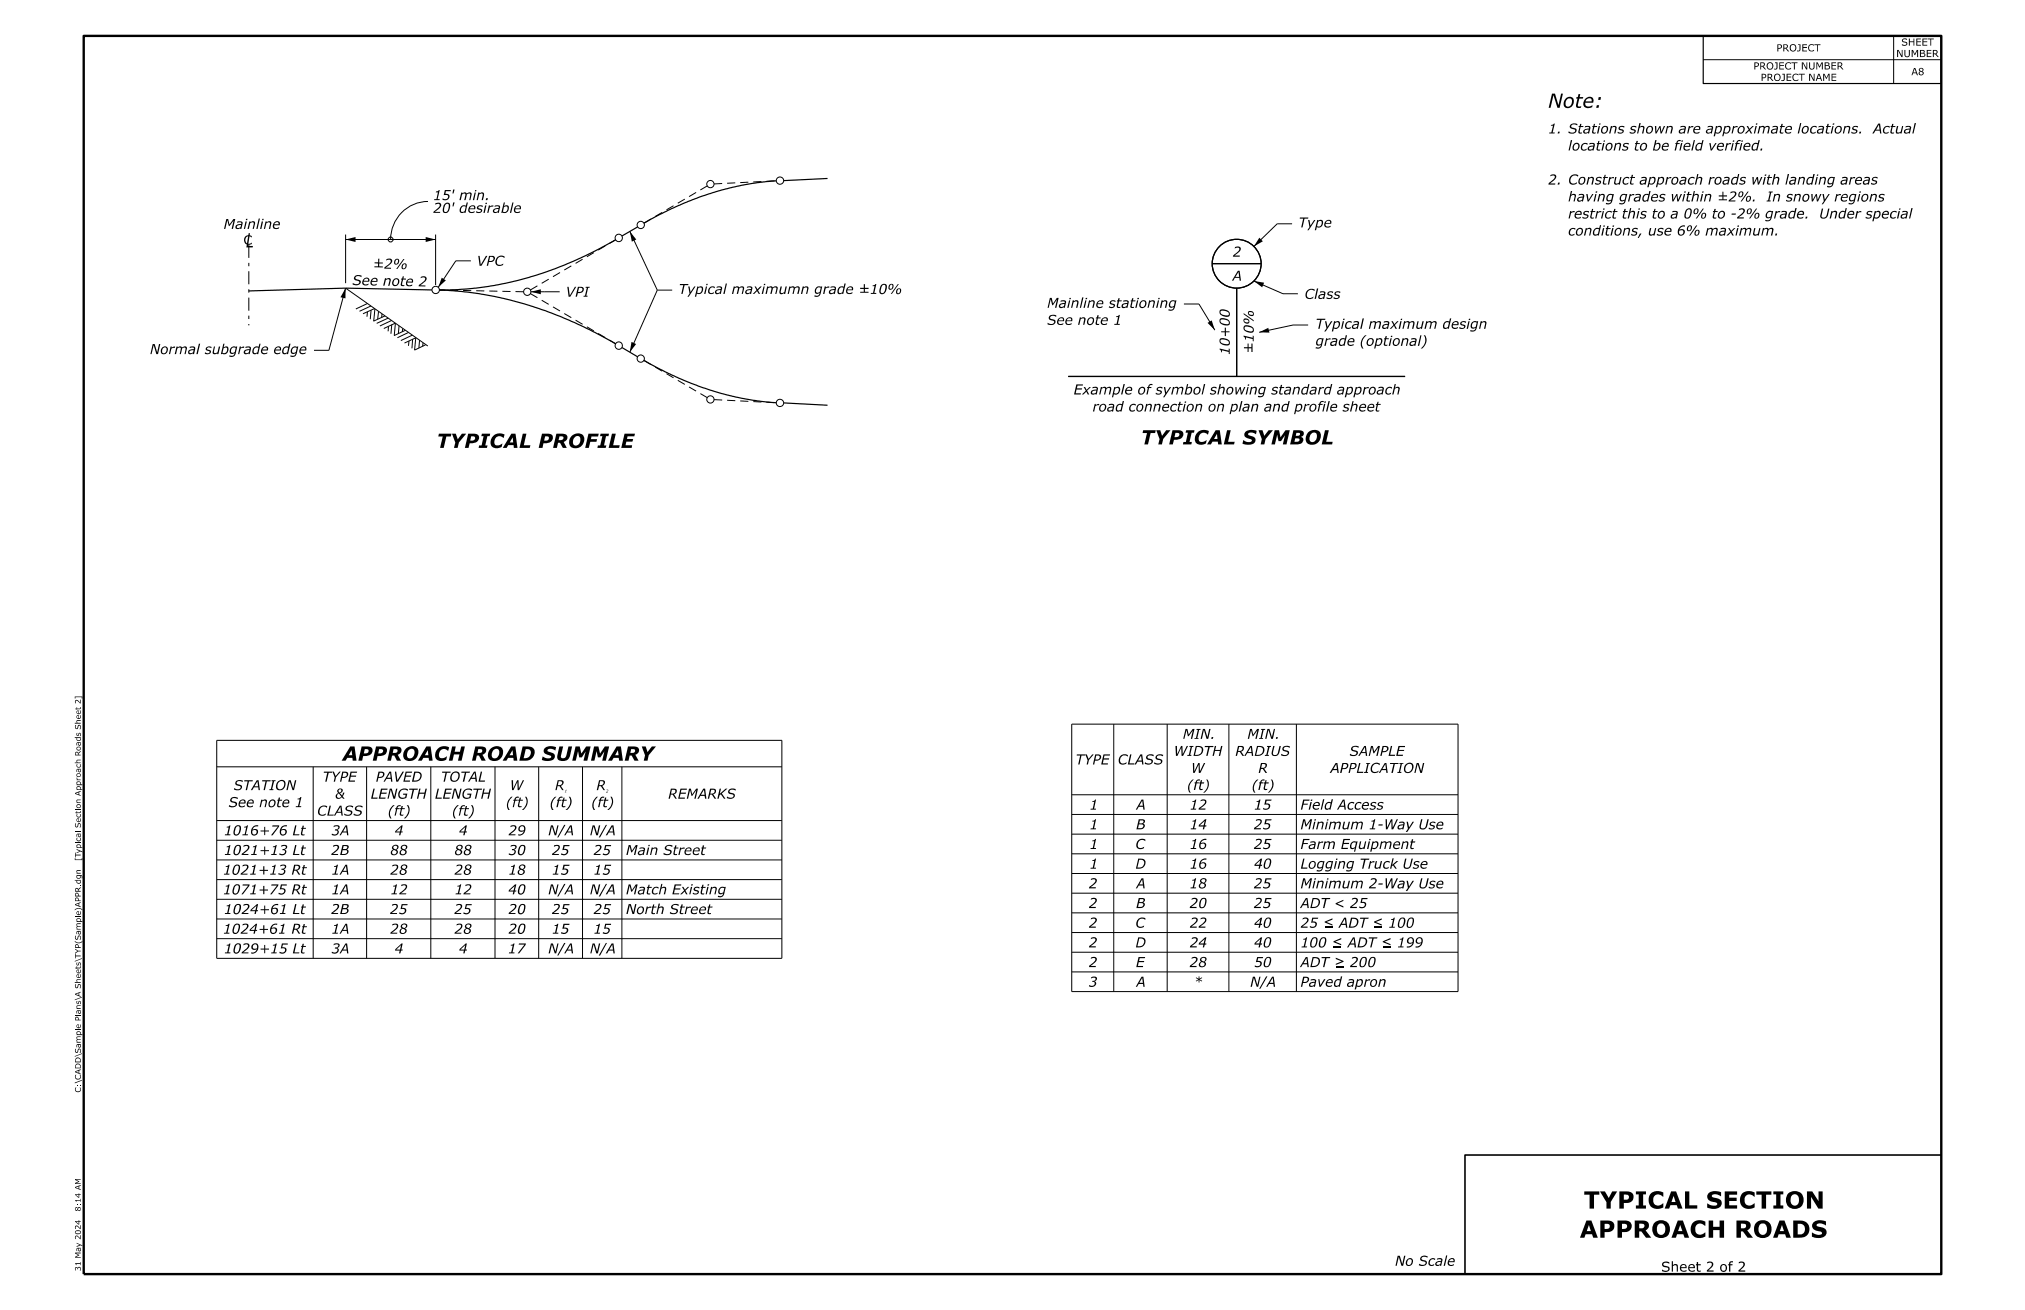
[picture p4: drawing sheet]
<svg xmlns="http://www.w3.org/2000/svg" width="432mm" height="279mm" viewBox="0 0 432 279" stroke-linecap="round" stroke-linejoin="round" font-family="sans-serif">
<g fill="none" stroke="#000" stroke-width=".25">
<path d="M165.6 38.6l-4 .3-3.4 .6-6.1 1.6-3 1-4.6 1.8-3.7 1.8-3.5 1.9M176.5 38.1l-9.4 .4M131.3 51.2l-4.3 2.3-4.9 2.3-5.5 2.2-3.9 1.2-4.4 1.1-4.2 .8-5 .6-5.4 .1M136 48.4l-3.4 1.9M258.5 56.2h10.4M92.1 61.8l-18.4-.3-20.6 .6M93.7 61.9l3.1 .1 5.5 .7 4.9 .9 4.7 1.2 4.4 1.5 6.3 2.5 4.4 2.2 4.3 2.3M132.6 74.1l3.4 2M137.3 76.9l3.5 1.9 4.2 2 6.5 2.4 6.5 1.7 3.6 .6 4 .4M263.7 61.5v18.8M167.1 85.9l9.4 .5M227.8 80.3h71.8"/>
<circle cx="263.7" cy="56.2" r="5.2"/>
</g>
<g fill="none" stroke="#000" stroke-width=".21">
<path d="M73.7 50v10.4M73.7 51.1h19.2M91.3 43a8.1 8.1 0 0 0-8 8.1M92.9 50v10.8M100.4 55.6h-3.2l-3.7 5.7M134.3 49.4l5.9 12.5M267.4 59.9l6.2 2.8h3.2M275.5 47.7h-3.2l-4.9 4.9M78.4 66.5l-.2 1.1M78.4 64.7l-2.5 1.2M79.1 65.3l-2.4 1.1M79.1 66.2l-.1 1.9"/>
<path d="M79.8 65.8l-2.4 1.1M79.9 65.9l-.2 2.6M80.7 66.4l-.2 1.7M81.5 67l-.1 .7M82.1 67.4l-2.5 1.1M82.8 67.8l-2.5 1.2M82.8 69.6v1.1M83.5 68.4l-2.5 1.1M83.5 69.3l-.1 1.9M84.3 68.9l-2.5 1.2M84.3 69l-.2 2.5M85.1 69.5l-.2 1.6"/>
<path d="M85.9 70.1l-.1 .7M86.4 70.4l-2.4 1.2M87.1 70.9l-2.4 1.1M87.2 72.7l-.1 1.1M87.9 71.5l-2.4 1.1M88 72.4l-.2 1.9M88.7 72.1l-.3 2.5M88.7 72l-2.4 1.2M89.5 72.6l-.2 1.6M90.2 73.1l-.1 .7M90.7 73.6l-2.3 1.1M91.2 73.8l-17.5-12.3-3.6 13.2h-3.1"/>
<path d="M113.2 62.2h6.1M140.2 61.9h3.1M140.2 61.9l-5.9 13.2M252.4 64.8h3.3l3.3 5.6M278.9 69.3h-3.2l-7.2 1.6M46.2 157.9h120.5v46.5h-120.5zM228.5 154.4h82.4v57.1h-82.4zM237.5 154.4v57.1M248.9 154.4v57.1M262 154.4v57.1M276.4 154.4v57.1M46.2 179.2h120.5"/>
<path d="M46.2 175h120.5M46.2 163.5h120.5M66.8 163.5v40.9M78.2 163.5v40.9M91.9 163.5v40.9M105.6 163.5v40.9M114.9 163.5v40.9M124.2 163.5v40.9M132.6 163.5v40.9M228.5 177.9h82.4M228.5 173.7h82.4M228.5 169.5h82.4"/>
<path d="M46.2 196h120.5M46.2 191.8h120.5M46.2 187.6h120.5M46.2 183.4h120.5M228.5 198.9h82.4M228.5 194.7h82.4M228.5 190.5h82.4M228.5 186.3h82.4M228.5 182.1h82.4M46.2 200.2h120.5M228.5 207.3h82.4M228.5 203.1h82.4"/>
<circle cx="151.5" cy="39.3" r=".77"/>
<circle cx="166.3" cy="38.5" r=".79"/>
<circle cx="83.3" cy="51.1" r=".53"/>
<circle cx="131.9" cy="50.7" r=".78"/>
<circle cx="136.6" cy="48" r=".78"/>
<circle cx="92.9" cy="61.8" r=".79"/>
<circle cx="112.4" cy="62.2" r=".77"/>
<circle cx="131.9" cy="73.7" r=".78"/>
<circle cx="136.6" cy="76.5" r=".77"/>
<circle cx="151.5" cy="85.2" r=".77"/>
<circle cx="166.3" cy="85.9" r=".79"/>
</g>
<path d="M152.3 39.2l13.2-.6M137.3 47.6l13.5-7.9M111.7 62.2l-18-.4M113.1 61.8l18.2-10.6M113.1 62.6l18.2 10.7M137.3 76.9l13.5 7.9M152.3 85.2l13.2 .7" fill="none" stroke="#000" stroke-width=".21" stroke-dasharray="1.7 1.1" stroke-linecap="butt"/>
<path d="M53.1 52.2v17.2" fill="none" stroke="#000" stroke-width=".21" stroke-dasharray="2.8 1.1 .7 1.1" stroke-linecap="butt"/>
<g fill="#000">
<path d="M73.7 51.1l2.1-.5v1zM90.8 50.6l2.1 .5-2.1 .5zM94.2 59.2l.9 .6-1.6 1.5zM134.3 49.4l1.4 1.7-1 .4zM268.5 50.7l.8 .8-1.9 1.1zM73.7 61.5v2.1l-1.1-.2zM113.2 62.2l2.1-.5v1.1zM134.7 72.9l.9 .5-1.3 1.7zM257.5 68.9l.9-.6 .6 2.1zM267.4 59.9l2.2 .4-.5 1zM268.5 70.9l1.9-1 .3 1z"/>
<path d="M400.5 26.4l-1.3 2.1h.4l.3-.6h.9l.1 .6h.3l-.3-2.1zM400.6 26.6l.2 1.1h-.8z" fill-rule="evenodd"/>
<path d="M55.2 46.6h.2l-.5 2.2h-.3z" fill-rule="evenodd"/>
<path d="M85.9 58.9h.2l-.1 .5h.6l-.1 .3-.5-.1-.2 .8a.32 .32 0 0 0 .1 .4 .32 .32 0 0 0 .4 0 .42 .42 0 0 1-.6 .2 .42 .42 0 0 1-.2-.5l.2-.9h-.2v-.2h.3z" fill-rule="evenodd"/>
<path d="M96.6 43.2h.3l-.2 .8h-.2z" fill-rule="evenodd"/>
<path d="M96.6 40.4h.3l-.2 .9h-.2z" fill-rule="evenodd"/>
<path d="M98.4 44a.75 .75 0 0 0-.4 .8 .75 .75 0 0 0 .7 .6l.3-.2v.2h.3l.5-2.2h-.3l-.2 .7-.6-.1zM98.5 44.2l.4-.2 .4 .1-.2 .9a.48 .48 0 0 1-.7 .1 .48 .48 0 0 1 0-.7z" fill-rule="evenodd"/>
<path d="M107.4 43.2l-.5 2.2h.2a1 1 0 0 0 1.2-.4 1 1 0 0 0-.1-1.2h-.5l-.2 .2 .2-.8zM107.5 44.2a.47 .47 0 0 1 .7-.1 .47 .47 0 0 1-.1 .7 .59 .59 0 0 1-.9 .3z" fill-rule="evenodd"/>
<path d="M109.3 43.2h.2l-.5 2.2h-.3z" fill-rule="evenodd"/>
<path d="M263.3 52.7a.68 .68 0 0 1 1 0 .68 .68 0 0 1 0 .9l-1.1 .9h1.2l-.1 .3h-1.4l.4-.6a1.24 1.24 0 0 0 .9-1.3l-.9 .1z" fill-rule="evenodd"/>
<path d="M42.4 73.3h.3l-.5 2.2h-.3z" fill-rule="evenodd"/>
<path d="M47.6 73.3l-.5 2.2 .3-.1a.94 .94 0 0 0 1.2-.3 .94 .94 0 0 0-.2-1.2l-.7 .2 .2-.8zM47.7 74.3a.47 .47 0 0 1 .7-.1 .47 .47 0 0 1-.1 .7 .58 .58 0 0 1-.9 .3z" fill-rule="evenodd"/>
<path d="M54.1 74.2a.72 .72 0 0 0-.3 .8 .72 .72 0 0 0 .7 .5l.3-.1v.1h.3l.5-2.2h-.3l-.2 .7a.83 .83 0 0 0-1 .2zM54.3 74.3l.3-.2 .5 .1-.2 .9a.49 .49 0 0 1-.7 .1 .49 .49 0 0 1 0-.7z" fill-rule="evenodd"/>
<path d="M60.4 74.2a.72 .72 0 0 0-.3 .8 .72 .72 0 0 0 .8 .5l.3-.1-.1 .1h.3l.5-2.2h-.2l-.2 .7a.83 .83 0 0 0-1.1 .2zM60.7 74.3l.2-.2 .6 .1-.3 .9a.49 .49 0 0 1-.7 .1 .49 .49 0 0 1 0-.7z" fill-rule="evenodd"/>
<path d="M154.8 60.5h.2l-.5 2.2h-.3z" fill-rule="evenodd"/>
<path d="M179 61.2a1.01 1.01 0 0 0-.2 1.5l.8-.2v.2h.2l.5-2.2h-.2l-.2 .7-.4-.1zM179 61.6a.59 .59 0 0 1 .8-.2l-.2 .9a.47 .47 0 0 1-.7 .1 .47 .47 0 0 1 0-.7z" fill-rule="evenodd"/>
<path d="M191.2 61.7a.56 .56 0 0 0-.1 .8 .56 .56 0 0 0 .8 .1 .59 .59 0 0 0 .3-.7 .59 .59 0 0 0-.7-.4zM191.5 61.7a.34 .34 0 0 1 .5 .2 .34 .34 0 0 1-.2 .4 .31 .31 0 0 1-.4 .2 .31 .31 0 0 1 0-.5z" fill-rule="evenodd"/>
<path d="M191.5 60.6h.2l-1.5 2.1h-.3z" fill-rule="evenodd"/>
<path d="M230.8 63.4h.2l-.5 2.3h-.2z" fill-rule="evenodd"/>
<path d="M265.2 66.8l2.1 1.5v.2l-2.1-1.5z" fill-rule="evenodd"/>
<path d="M266.2 66.4a.65 .65 0 0 0 .3 .9 .65 .65 0 0 0 .9-.3 .75 .75 0 0 0-1.2-.6zM266.3 66.6h.3a.36 .36 0 0 1 .5 .1 .36 .36 0 0 1-.1 .5 .36 .36 0 0 1-.5-.1l-.2-.2z" fill-rule="evenodd"/>
<path d="M280.8 61.5h.3l-.5 2.2h-.3z" fill-rule="evenodd"/>
<path d="M285.7 72.4a.78 .78 0 0 0-.2 .8 .78 .78 0 0 0 .6 .6l.4-.2v.2h.2l.5-2.3h-.3l-.1 .7a.87 .87 0 0 0-1.1 .2zM285.9 72.6l.3-.2h.5l-.2 .9a.47 .47 0 0 1-.7 .2 .47 .47 0 0 1 0-.8z" fill-rule="evenodd"/>
<path d="M291.1 71.5h.3a2.07 2.07 0 0 0-.6 2.8h-.4a2.23 2.23 0 0 1 .7-2.8z" fill-rule="evenodd"/>
<path d="M290.5 67.9h.3l-.5 2.2h-.2z" fill-rule="evenodd"/>
<path d="M302.9 71.5h.2l-.5 2.3h-.3z" fill-rule="evenodd"/>
<path d="M303.6 71.5h.3a2.11 2.11 0 0 1-.7 2.8h-.3a2.04 2.04 0 0 0 .7-2.8z" fill-rule="evenodd"/>
<path d="M308.1 68.7a1.01 1.01 0 0 0-.1 1.4l.7-.1v.1h.2l.6-2.2h-.3l-.2 .7-.4-.1zM308.1 69a.62 .62 0 0 1 .9-.2l-.2 .9a.48 .48 0 0 1-.8 .1 .48 .48 0 0 1 .1-.7z" fill-rule="evenodd"/>
<path d="M238.2 86.4a.76 .76 0 0 0-.3 .8 .76 .76 0 0 0 .6 .6l.4-.2v.2h.2l.6-2.3h-.3l-.1 .7a.87 .87 0 0 0-1.1 .2zM238.4 86.5l.3-.1h.5l-.2 1a.48 .48 0 0 1-.8 .1 .48 .48 0 0 1 .1-.8z" fill-rule="evenodd"/>
<path d="M239.6 81.9h.3l-.6 2.2h-.3z" fill-rule="evenodd"/>
<path d="M245 82.1l.8-.2-.1 .3a.45 .45 0 0 0-.6 .4h.4v.2h-.5l-.3 1.3h-.3l.4-1.3h-.2v-.2h.2z" fill-rule="evenodd"/>
<path d="M253.1 81.9l-.5 2.2h.2a1 1 0 0 0 1.2-.3 1 1 0 0 0-.1-1.3l-.7 .2 .2-.8zM253.2 82.9a.47 .47 0 0 1 .7-.1 .47 .47 0 0 1-.1 .8 .58 .58 0 0 1-.9 .3z" fill-rule="evenodd"/>
<path d="M256.7 81.9h.3l-.5 2.2h-.3z" fill-rule="evenodd"/>
<path d="M260.1 81.9h.2l-.1 .8a.53 .53 0 0 1 .6-.3 .53 .53 0 0 1 .4 .7l-.3 1h-.3l.3-1a.34 .34 0 0 0-.2-.4 .34 .34 0 0 0-.5 .2h-.1l-.2 1.2h-.3z" fill-rule="evenodd"/>
<path d="M264.7 85.5h.2l-.5 2.3h-.3z" fill-rule="evenodd"/>
<path d="M273.5 86.4a.76 .76 0 0 0-.3 .8 .76 .76 0 0 0 .7 .6l.4-.2-.1 .2h.3l.5-2.3h-.3l-.1 .7a.87 .87 0 0 0-1.1 .2zM273.7 86.6l.3-.2h.5l-.2 1a.48 .48 0 0 1-.7 .1 .48 .48 0 0 1 0-.8z" fill-rule="evenodd"/>
<path d="M277.9 82.7a.79 .79 0 0 0-.5 .8 .79 .79 0 0 0 .7 .7l.4-.2-.1 .1h.3l.5-2.2h-.2l-.2 .7-.4-.1zM278 82.9l.4-.2 .4 .1-.2 .9a.48 .48 0 0 1-.8 .1 .48 .48 0 0 1 0-.7z" fill-rule="evenodd"/>
<path d="M281.6 85.7l.6-.2h.1l-.1 .3a.41 .41 0 0 0-.4 0 .41 .41 0 0 0-.2 .3h.4v.3h-.5l-.3 1.4h-.2l.3-1.4h-.2v-.3h.2z" fill-rule="evenodd"/>
<path d="M283.3 85.5h.3l-.6 2.3h-.2z" fill-rule="evenodd"/>
<path d="M282.7 82.7a.85 .85 0 0 0 .1 1.5l.6-.2-.1 .1h.3l.5-2.2h-.3l-.1 .7-.5-.1zM282.8 82.9l.4-.2 .4 .1-.2 .9a.48 .48 0 0 1-.7 .1 .48 .48 0 0 1 0-.7z" fill-rule="evenodd"/>
<path d="M288.4 85.5h.2l-.1 .8a.53 .53 0 0 1 .6-.2 .53 .53 0 0 1 .4 .6l-.3 1.1h-.2l.2-1a.35 .35 0 0 0-.2-.5 .35 .35 0 0 0-.5 .2l-.4 1.3h-.2z" fill-rule="evenodd"/>
<path d="M297.4 81.9h.2l-.1 .8a.53 .53 0 0 1 .6-.3 .53 .53 0 0 1 .3 .7l-.2 1h-.2l.2-1a.35 .35 0 0 0-.2-.4 .35 .35 0 0 0-.5 .2l-.4 1.2h-.2z" fill-rule="evenodd"/>
<path d="M59.2 166.8a1.22 1.22 0 0 0 0 1.7 1.24 1.24 0 0 0 1.5-.5 1.24 1.24 0 0 0-.2-1.6 1.2 1.2 0 0 0-1.3 .4zM59.5 166.8a.71 .71 0 0 1 1 0 .71 .71 0 0 1 0 1 .7 .7 0 0 1-1 .5 .7 .7 0 0 1-.3-1z" fill-rule="evenodd"/>
<path d="M83.8 171.7h.3a2.07 2.07 0 0 0-.6 2.9h-.3a2.23 2.23 0 0 1 .6-2.9z" fill-rule="evenodd"/>
<path d="M84.7 171.9l.7-.2v.3a.48 .48 0 0 0-.7 .4h.5v.2h-.5l-.3 1.4h-.3l.4-1.4h-.3z" fill-rule="evenodd"/>
<path d="M85.6 171.9h.3l-.1 .5h.5v.2h-.6l-.2 .8a.3 .3 0 0 0 .2 .4 .3 .3 0 0 0 .3-.1 .41 .41 0 0 1-.5 .3 .41 .41 0 0 1-.2-.5l.2-.9h-.2v-.2h.2z" fill-rule="evenodd"/>
<path d="M86.7 171.7h.4a2.23 2.23 0 0 1-.7 2.9h-.3a2.09 2.09 0 0 0 .6-2.9z" fill-rule="evenodd"/>
<path d="M97.5 171.7h.3a2.07 2.07 0 0 0-.6 2.9h-.3a2.23 2.23 0 0 1 .6-2.9z" fill-rule="evenodd"/>
<path d="M98.4 171.9l.7-.2v.3a.48 .48 0 0 0-.7 .4h.5v.2h-.5l-.3 1.4h-.3l.3-1.4h-.2z" fill-rule="evenodd"/>
<path d="M99.3 171.9h.3l-.1 .5h.5v.2h-.6l-.2 .8a.3 .3 0 0 0 .1 .4 .3 .3 0 0 0 .4-.1v.3a.45 .45 0 0 1-.6 0 .45 .45 0 0 1-.1-.5l.2-.9h-.2v-.2h.2z" fill-rule="evenodd"/>
<path d="M100.4 171.7h.4a2.23 2.23 0 0 1-.7 2.9h-.3a2.09 2.09 0 0 0 .6-2.9z" fill-rule="evenodd"/>
<path d="M108.9 170l.4-.1a2.07 2.07 0 0 0-.6 2.9h-.3a2.18 2.18 0 0 1 .5-2.8z" fill-rule="evenodd"/>
<path d="M109.9 170.1l.8-.2-.1 .3a.48 .48 0 0 0-.7 .4h.5v.2h-.5l-.3 1.4h-.3l.3-1.4h-.2z" fill-rule="evenodd"/>
<path d="M110.8 170.1h.3l-.1 .5h.5v.2h-.6l-.2 .8a.3 .3 0 0 0 .1 .4 .3 .3 0 0 0 .4-.1v.3a.47 .47 0 0 1-.6 0 .47 .47 0 0 1-.1-.6l.2-.8h-.2v-.2h.2z" fill-rule="evenodd"/>
<path d="M109.1 166.4h.3v1.8l.9-1.8h.3v1.8l.9-1.8h.3l-1.1 2.1h-.3l-.1-1.7-.8 1.7h-.3z" fill-rule="evenodd"/>
<path d="M111.9 169.9h.4a2.23 2.23 0 0 1-.7 2.9h-.3a2.09 2.09 0 0 0 .6-2.9z" fill-rule="evenodd"/>
<path d="M118.1 170.2l.3-.3h.3a2.07 2.07 0 0 0-.7 2.9h-.3a2.08 2.08 0 0 1 .4-2.6z" fill-rule="evenodd"/>
<path d="M119.2 170.1l.8-.2-.1 .3a.46 .46 0 0 0-.6 .4h.5l-.1 .2h-.5l-.3 1.4h-.3l.4-1.4h-.2v-.2h.2z" fill-rule="evenodd"/>
<path d="M120.3 175.9h.3l-1.5 2.7h-.3z" fill-rule="evenodd"/>
<path d="M120.2 170.1h.2l-.1 .5h.6l-.1 .2h-.5l-.2 .9a.29 .29 0 0 0 .1 .3 .29 .29 0 0 0 .3-.1h.1a.41 .41 0 0 1-.6 .3 .41 .41 0 0 1-.2-.6l.2-.8h-.2l.1-.2h.2z" fill-rule="evenodd"/>
<path d="M121.3 169.9h.3a2.13 2.13 0 0 1-.7 2.9h-.3a2.11 2.11 0 0 0 .7-2.9z" fill-rule="evenodd"/>
<path d="M127.1 170l.5-.1a2.04 2.04 0 0 0-.7 2.9h-.3a2.18 2.18 0 0 1 .5-2.8z" fill-rule="evenodd"/>
<path d="M128.1 170.1l.8-.2-.1 .3a.45 .45 0 0 0-.6 .4h.4v.2h-.5l-.3 1.4h-.3l.3-1.4h-.1v-.2h.2z" fill-rule="evenodd"/>
<path d="M129.2 175.9h.2l-1.4 2.7h-.3z" fill-rule="evenodd"/>
<path d="M129 170.1h.3l-.1 .5h.6l-.1 .2h-.6l-.2 .8a.3 .3 0 0 0 .1 .4 .3 .3 0 0 0 .4-.1 .41 .41 0 0 1-.5 .3 .41 .41 0 0 1-.2-.6l.2-.8h-.2v-.2h.2z" fill-rule="evenodd"/>
<path d="M130.1 169.9h.4a2.23 2.23 0 0 1-.7 2.9h-.3a2.09 2.09 0 0 0 .6-2.9z" fill-rule="evenodd"/>
<path d="M254.4 162.7h.2l.1 1.8 .8-1.8h.3l.1 1.8 .8-1.8h.3l-1 2.2h-.4v-1.8l-.9 1.8h-.3z" fill-rule="evenodd"/>
<path d="M83.7 180.5l-.1 .4 .2 .3a.66 .66 0 0 0-.4 1 .66 .66 0 0 0 1.1 .1 .58 .58 0 0 0 .3-.5 .58 .58 0 0 0-.3-.6 .58 .58 0 0 0 .4-.8 .58 .58 0 0 0-.9-.1zM83.9 180.7a.41 .41 0 0 1 .8 0 .41 .41 0 0 1-.8 0zM83.6 181.8a.45 .45 0 0 1 .9 0 .45 .45 0 0 1-.9 0z" fill-rule="evenodd"/>
<path d="M83.7 197.1a.7 .7 0 0 1 .9-.1 .7 .7 0 0 1 .2 .9l-1.2 1h1.1v.2h-1.5l.1-.2 .5-.4a1.22 1.22 0 0 0 .7-1.2l-.4-.1-.5 .2z" fill-rule="evenodd"/>
<path d="M83.7 184.5a.7 .7 0 0 1 .9-.1 .7 .7 0 0 1 .2 .9l-1.2 1h1.1v.2h-1.5l.1-.2 .5-.4a1.22 1.22 0 0 0 .7-1.2l-.4-.1-.5 .2z" fill-rule="evenodd"/>
<path d="M85.7 197.2l-.3 .4 .3 .4a.66 .66 0 0 0-.4 1 .66 .66 0 0 0 1.1 .1 .58 .58 0 0 0 .3-.5 .58 .58 0 0 0-.3-.6 .59 .59 0 0 0 .4-.9 .59 .59 0 0 0-1-.1zM85.7 197.5a.45 .45 0 0 1 .9 0 .45 .45 0 0 1-.9 0zM85.5 198.6a.45 .45 0 0 1 .9 0 .45 .45 0 0 1-.9 0z" fill-rule="evenodd"/>
<path d="M85.7 184.6l-.3 .4 .3 .4a.66 .66 0 0 0-.4 1 .66 .66 0 0 0 1.1 .1 .58 .58 0 0 0 .3-.5 .58 .58 0 0 0-.3-.6 .59 .59 0 0 0 .4-.8 .59 .59 0 0 0-1-.1zM85.7 184.9a.45 .45 0 0 1 .9 0 .45 .45 0 0 1-.9 0zM85.5 186a.45 .45 0 0 1 .9 0 .45 .45 0 0 1-.9 0z" fill-rule="evenodd"/>
<path d="M85.7 180.4l-.3 .4 .3 .4a.66 .66 0 0 0-.4 1 .66 .66 0 0 0 1.1 .1 .58 .58 0 0 0 .3-.5 .58 .58 0 0 0-.3-.6 .59 .59 0 0 0 .4-.8 .59 .59 0 0 0-1-.1zM85.7 180.7a.45 .45 0 0 1 .9 0 .45 .45 0 0 1-.9 0zM85.5 181.8a.45 .45 0 0 1 .9 0 .45 .45 0 0 1-.9 0z" fill-rule="evenodd"/>
<path d="M97.4 180.5l-.1 .4 .2 .3a.66 .66 0 0 0-.4 1 .66 .66 0 0 0 1.1 .1 .56 .56 0 0 0 .4-.5 .56 .56 0 0 0-.4-.6 .58 .58 0 0 0 .4-.8 .58 .58 0 0 0-.9-.1zM97.6 180.7a.41 .41 0 0 1 .8 0 .41 .41 0 0 1-.8 0zM97.3 181.8a.45 .45 0 0 1 .9 0 .45 .45 0 0 1-.9 0z" fill-rule="evenodd"/>
<path d="M97.4 197.1a.69 .69 0 0 1 .9-.1 .69 .69 0 0 1 .2 .9l-1.2 1h1.1v.2h-1.5l.1-.2 .4-.4a1.22 1.22 0 0 0 .8-1.2l-.4-.1-.5 .2z" fill-rule="evenodd"/>
<path d="M97.4 184.5a.69 .69 0 0 1 .9 0 .69 .69 0 0 1 .2 .8l-1.2 1h1.1v.2h-1.5l.1-.2 .4-.4a1.22 1.22 0 0 0 .8-1.2l-.4-.1-.5 .2z" fill-rule="evenodd"/>
<path d="M99.2 197.3l-.1 .4 .3 .3a.66 .66 0 0 0-.4 1 .66 .66 0 0 0 1 .1 .58 .58 0 0 0 .4-.5 .58 .58 0 0 0-.3-.6 .58 .58 0 0 0 .4-.8 .58 .58 0 0 0-1-.2zM99.4 197.5a.45 .45 0 0 1 .9 0 .45 .45 0 0 1-.9 0zM99.2 198.6a.45 .45 0 0 1 .9 0 .45 .45 0 0 1-.9 0z" fill-rule="evenodd"/>
<path d="M99.2 184.7l-.1 .4 .3 .3a.66 .66 0 0 0-.4 1 .66 .66 0 0 0 1 .1 .58 .58 0 0 0 .4-.5 .58 .58 0 0 0-.3-.6 .58 .58 0 0 0 .4-.8 .58 .58 0 0 0-1-.1zM99.4 184.9a.45 .45 0 0 1 .9 0 .45 .45 0 0 1-.9 0zM99.2 186a.45 .45 0 0 1 .9 0 .45 .45 0 0 1-.9 0z" fill-rule="evenodd"/>
<path d="M99.2 180.5l-.1 .4 .3 .3a.66 .66 0 0 0-.4 1 .66 .66 0 0 0 1 .1 .58 .58 0 0 0 .4-.5 .58 .58 0 0 0-.3-.6 .58 .58 0 0 0 .4-.8 .58 .58 0 0 0-1-.1zM99.4 180.7a.45 .45 0 0 1 .9 0 .45 .45 0 0 1-.9 0zM99.2 181.8a.45 .45 0 0 1 .9 0 .45 .45 0 0 1-.9 0z" fill-rule="evenodd"/>
<path d="M109 184.7l.8-.3-.4 1.9h.4l-.1 .2h-1.1l.1-.2h.4l.3-1.4h-.4z" fill-rule="evenodd"/>
<path d="M110.7 184.7l-.1 .4 .3 .3a.66 .66 0 0 0-.4 1 .66 .66 0 0 0 1 .1 .58 .58 0 0 0 .4-.5 .58 .58 0 0 0-.3-.6 .58 .58 0 0 0 .4-.8 .58 .58 0 0 0-1-.1zM110.9 184.9a.45 .45 0 0 1 .9 0 .45 .45 0 0 1-.9 0zM110.7 186a.45 .45 0 0 1 .9 0 .45 .45 0 0 1-.9 0z" fill-rule="evenodd"/>
<path d="M120.3 188.5h.3l-1.5 2.7h-.3z" fill-rule="evenodd"/>
<path d="M129.2 188.5h.2l-1.4 2.7h-.3z" fill-rule="evenodd"/>
<path d="M140.4 192.7h.3l-.2 .8a.53 .53 0 0 1 .7-.2 .53 .53 0 0 1 .3 .6l-.2 1h-.3l.2-.9a.34 .34 0 0 0-.1-.5 .34 .34 0 0 0-.5 .2h-.1l-.3 1.2h-.3z" fill-rule="evenodd"/>
<path d="M141 188.5h.3l-.2 .8a.53 .53 0 0 1 .6-.2 .53 .53 0 0 1 .4 .6l-.3 1h-.3l.3-.9a.35 .35 0 0 0-.2-.5 .35 .35 0 0 0-.5 .2h-.1l-.2 1.2h-.3z" fill-rule="evenodd"/>
<path d="M120.3 201.1h.3l-1.5 2.7h-.3z" fill-rule="evenodd"/>
<path d="M129.2 201.1h.2l-1.4 2.7h-.3z" fill-rule="evenodd"/>
<path d="M255.1 208.5l.5 .2v-.5h.2v.5l.5-.2 .1 .1-.6 .3 .6 .3-.1 .1-.5-.3v.5h-.2v-.5l-.5 .3-.1-.1 .5-.3-.5-.3z" fill-rule="evenodd"/>
<path d="M270 208.2h.3l-1.6 2.7h-.2z" fill-rule="evenodd"/>
<path d="M284.8 209a.85 .85 0 0 0 .1 1.5l.6-.2-.1 .2h.3l.5-2.3h-.3l-.1 .7-.5-.1zM285 209.2l.3-.1 .4 .1-.2 .9a.48 .48 0 0 1-.7 .1 .48 .48 0 0 1 0-.8z" fill-rule="evenodd"/>
</g>
<path d="M363.2 7.7h50.7v10.1h-50.7z" fill="#fff"/>
<path d="M363.2 7.7h50.7v10.1h-50.7z" fill="none" stroke="#000" stroke-width=".25"/>
<path d="M15.9 183h.2v.3h1.3v-.3h.2v.4h-1.7z" fill-rule="evenodd" fill="#000"/>
<path d="M363.2 12.7h50.7M403.8 7.7v10.1" fill="none" stroke="#000" stroke-width=".21"/>
<path d="M17.9 7.7h396v264h-396z" fill="none" stroke="#000" stroke-width=".51"/>
<path d="M413.9 246.3h-101.5v25.4" fill="none" stroke="#000" stroke-width=".34"/>
<g font-size="3.7">
<text x="337.7" y="257.8">TYPICAL SECTION</text>
<text x="336.9" y="264">APPROACH ROADS</text>
</g>
<g font-size="3">
<text x="330.1" y="23">Note:</text>
<text x="52.4" y="52.8">L</text>
<text x="93.1" y="95.5">TYPICAL PROFILE</text>
<text x="243.2" y="94.8">TYPICAL SYMBOL</text>
<text x="73" y="162.3">APPROACH ROAD SUMMARY</text>
</g>
<g font-size="2.1">
<text x="330.1" y="28.5">1.Stations shown are approximate locations.</text>
<text x="400.2" y="28.5">Actual</text>
<text x="334.4" y="32.1">locations to be field verified.</text>
<text x="330.1" y="39.4">2.Construct approach roads with landing areas</text>
<text x="92.3" y="45.4">20' desirable</text>
<text x="92.3" y="42.7">15' min.</text>
<text x="334.4" y="43">having grades within ±2%.</text>
<text x="334.4" y="46.6">restrict this to a 0% to -2% grade.</text>
<text x="376.9" y="43">In snowy regions</text>
<text x="387.7" y="46.6">Under special</text>
<text x="47.7" y="48.8">Mainline</text>
<text x="276.9" y="48.5">Type</text>
<text x="334.4" y="50.2">conditions, use 6% maximum.</text>
<text x="79.5" y="57.3" transform="rotate(1 79.5 57.3)">± 2 %</text>
<text x="101.7" y="56.7">VPC</text>
<text x="262.8" y="59.9">A</text>
<text x="75.1" y="60.8" transform="rotate(1 75.1 60.8)">S e e</text>
<text x="81.6" y="60.9" transform="rotate(1 81.6 60.9)">n o t e</text>
<text x="89.2" y="61.1" transform="rotate(1 89.2 61.1)">2</text>
<text x="120.6" y="63.3">VPI</text>
<text x="144.7" y="62.7">Typical maximumn grade ±10%</text>
<text x="223.3" y="65.7">Mainline stationing</text>
<text x="278.2" y="63.8">Class</text>
<text x="223.3" y="69.3">See note 1</text>
<text x="280.5" y="70.1">Typical maximum design</text>
<text x="32" y="75.5">Normal subgrade edge</text>
<text x="262.2" y="75.8" transform="rotate(-90 262.2 75.8)">10+00</text>
<text x="267.3" y="75.4" transform="rotate(-90 267.3 75.4)">±10%</text>
<text x="280.5" y="73.7">grade (optional)</text>
<text x="228.9" y="84.1">Example of symbol showing standard approach</text>
<text x="233" y="87.8">road connection on plan and profile sheet</text>
<text x="250.2" y="161.2">WIDTH</text>
<text x="252.2" y="157.6">MIN.</text>
<text x="263.4" y="161.2">RADIUS</text>
<text x="266" y="157.6">MIN.</text>
<text x="287.7" y="161.2">SAMPLE</text>
<text x="68.8" y="166.7">TYPE</text>
<text x="80.1" y="166.7">PAVED</text>
<text x="94" y="166.7">TOTAL</text>
<text x="229.3" y="163">TYPE</text>
<text x="238.3" y="163">CLASS</text>
<text x="268.3" y="164.9">R</text>
<text x="283.7" y="164.9">APPLICATION</text>
<text x="48.7" y="172.2">See note 1</text>
<text x="49.8" y="168.5">STATION</text>
<text x="67.6" y="174">CLASS</text>
<text x="71.4" y="170.3">&amp;</text>
<text x="79" y="170.3">LENGTH</text>
<text x="92.7" y="170.3">LENGTH</text>
<text x="118.3" y="168.5">R</text>
<text x="127.1" y="168.5">R</text>
<text x="142.5" y="170.3">REMARKS</text>
<text x="232.3" y="172.7">1</text>
<text x="242.3" y="172.7">A</text>
<text x="253.1" y="168.5">(ft)</text>
<text x="253.7" y="172.7">12</text>
<text x="266.9" y="168.5">(ft)</text>
<text x="267.3" y="172.7">15</text>
<text x="277.3" y="172.7">Field Access</text>
<text x="47.7" y="178.2">1016+76 Lt</text>
<text x="70.6" y="178.2">3A</text>
<text x="84.2" y="178.2">4</text>
<text x="97.8" y="178.2">4</text>
<text x="108.4" y="178.2">29</text>
<text x="116.9" y="178.2">N/A</text>
<text x="125.8" y="178.2">N/A</text>
<text x="232.3" y="176.9">1</text>
<text x="242.2" y="176.9">B</text>
<text x="253.7" y="176.9">14</text>
<text x="267.3" y="176.9">25</text>
<text x="277.3" y="176.9">Minimum 1-Way Use</text>
<text x="47.7" y="182.4">1021+13 Lt</text>
<text x="70.6" y="182.4">2B</text>
<text x="108.4" y="182.4">30</text>
<text x="117.6" y="182.4">25</text>
<text x="126.5" y="182.4">25</text>
<text x="133.5" y="182.4">Main Street</text>
<text x="232.3" y="185.3">1</text>
<text x="232.3" y="181.1">1</text>
<text x="242.1" y="185.3">D</text>
<text x="242.1" y="181.1">C</text>
<text x="253.6" y="185.3">16</text>
<text x="253.6" y="181.1">16</text>
<text x="267.3" y="181.1">25</text>
<text x="267.4" y="185.3">40</text>
<text x="277.3" y="185.3">Logging Truck Use</text>
<text x="277.3" y="181.1">Farm Equipment</text>
<text x="47.5" y="190.8">1071+75 Rt</text>
<text x="47.5" y="186.6">1021+13 Rt</text>
<text x="70.6" y="190.8">1A</text>
<text x="70.6" y="186.6">1A</text>
<text x="83.2" y="190.8">12</text>
<text x="96.9" y="190.8">12</text>
<text x="108.4" y="190.8">40</text>
<text x="116.9" y="190.8">N/A</text>
<text x="117.6" y="186.6">15</text>
<text x="125.8" y="190.8">N/A</text>
<text x="126.5" y="186.6">15</text>
<text x="133.5" y="190.8">Match Existing</text>
<text x="232.1" y="189.5">2</text>
<text x="242.3" y="189.5">A</text>
<text x="253.6" y="189.5">18</text>
<text x="267.3" y="189.5">25</text>
<text x="277.3" y="189.5">Minimum 2-Way Use</text>
<text x="47.7" y="195">1024+61 Lt</text>
<text x="70.6" y="195">2B</text>
<text x="83.1" y="195">25</text>
<text x="96.8" y="195">25</text>
<text x="108.4" y="195">20</text>
<text x="117.6" y="195">25</text>
<text x="126.5" y="195">25</text>
<text x="133.5" y="195">North Street</text>
<text x="232.1" y="197.9">2</text>
<text x="232.1" y="193.7">2</text>
<text x="242.1" y="197.9">C</text>
<text x="242.2" y="193.7">B</text>
<text x="253.6" y="193.7">20</text>
<text x="253.7" y="197.9">22</text>
<text x="267.3" y="193.7">25</text>
<text x="267.4" y="197.9">40</text>
<text x="277.3" y="197.9">25 ≤ ADT ≤ 100</text>
<text x="277.3" y="193.7">ADT &lt; 25</text>
<text x="47.5" y="199.2">1024+61 Rt</text>
<text x="47.7" y="203.4">1029+15 Lt</text>
<text x="70.6" y="203.4">3A</text>
<text x="70.6" y="199.2">1A</text>
<text x="84.2" y="203.4">4</text>
<text x="97.8" y="203.4">4</text>
<text x="108.3" y="203.4">17</text>
<text x="108.4" y="199.2">20</text>
<text x="116.9" y="203.4">N/A</text>
<text x="117.6" y="199.2">15</text>
<text x="125.8" y="203.4">N/A</text>
<text x="126.5" y="199.2">15</text>
<text x="232.1" y="202.1">2</text>
<text x="242.1" y="202.1">D</text>
<text x="253.7" y="202.1">24</text>
<text x="267.4" y="202.1">40</text>
<text x="277.3" y="202.1">100 ≤ ADT ≤ 199</text>
<text x="232.1" y="206.3">2</text>
<text x="242.2" y="206.3">E</text>
<text x="253.6" y="206.3">28</text>
<text x="267.4" y="206.3">50</text>
<text x="277.3" y="206.3">ADT ≥ 200</text>
<text x="232.1" y="210.5">3</text>
<text x="242.3" y="210.5">A</text>
<text x="266.6" y="210.5">N/A</text>
<text x="277.3" y="210.5">Paved apron</text>
<text x="297.5" y="270">No Scale</text>
<text x="354.2" y="271.2">Sheet 2 of 2</text>
</g>
<text font-size="2" x="51.9" y="52.2">C</text>
<g font-size="1.5">
<text x="378.8" y="11">PROJECT</text>
<text x="405.4" y="9.7">SHEET</text>
<text x="373.9" y="14.8">PROJECT NUMBER</text>
<text x="375.4" y="17.3">PROJECT NAME</text>
<text x="404.3" y="12.2">NUMBER</text>
<text x="407.6" y="16">A8</text>
</g>
<g font-size="1.2">
<text x="17.2" y="183.2" transform="rotate(-90 17.2 183.2)">[Typical Section Approach Roads Sheet 2]</text>
<text x="17.2" y="233" transform="rotate(-90 17.2 233)">C:\CADD\Sample Plans\A Sheets\TYP(Sample)APPR.dgn</text>
<text x="17.2" y="258.4" transform="rotate(-90 17.2 258.4)">8:14 AM</text>
<text x="17.2" y="271.1" transform="rotate(-90 17.2 271.1)">31 May 2024</text>
</g>
<g font-size=".6">
<text x="120.4" y="169.1">1</text>
<text x="129.2" y="169.1">2</text>
</g>
</svg>
